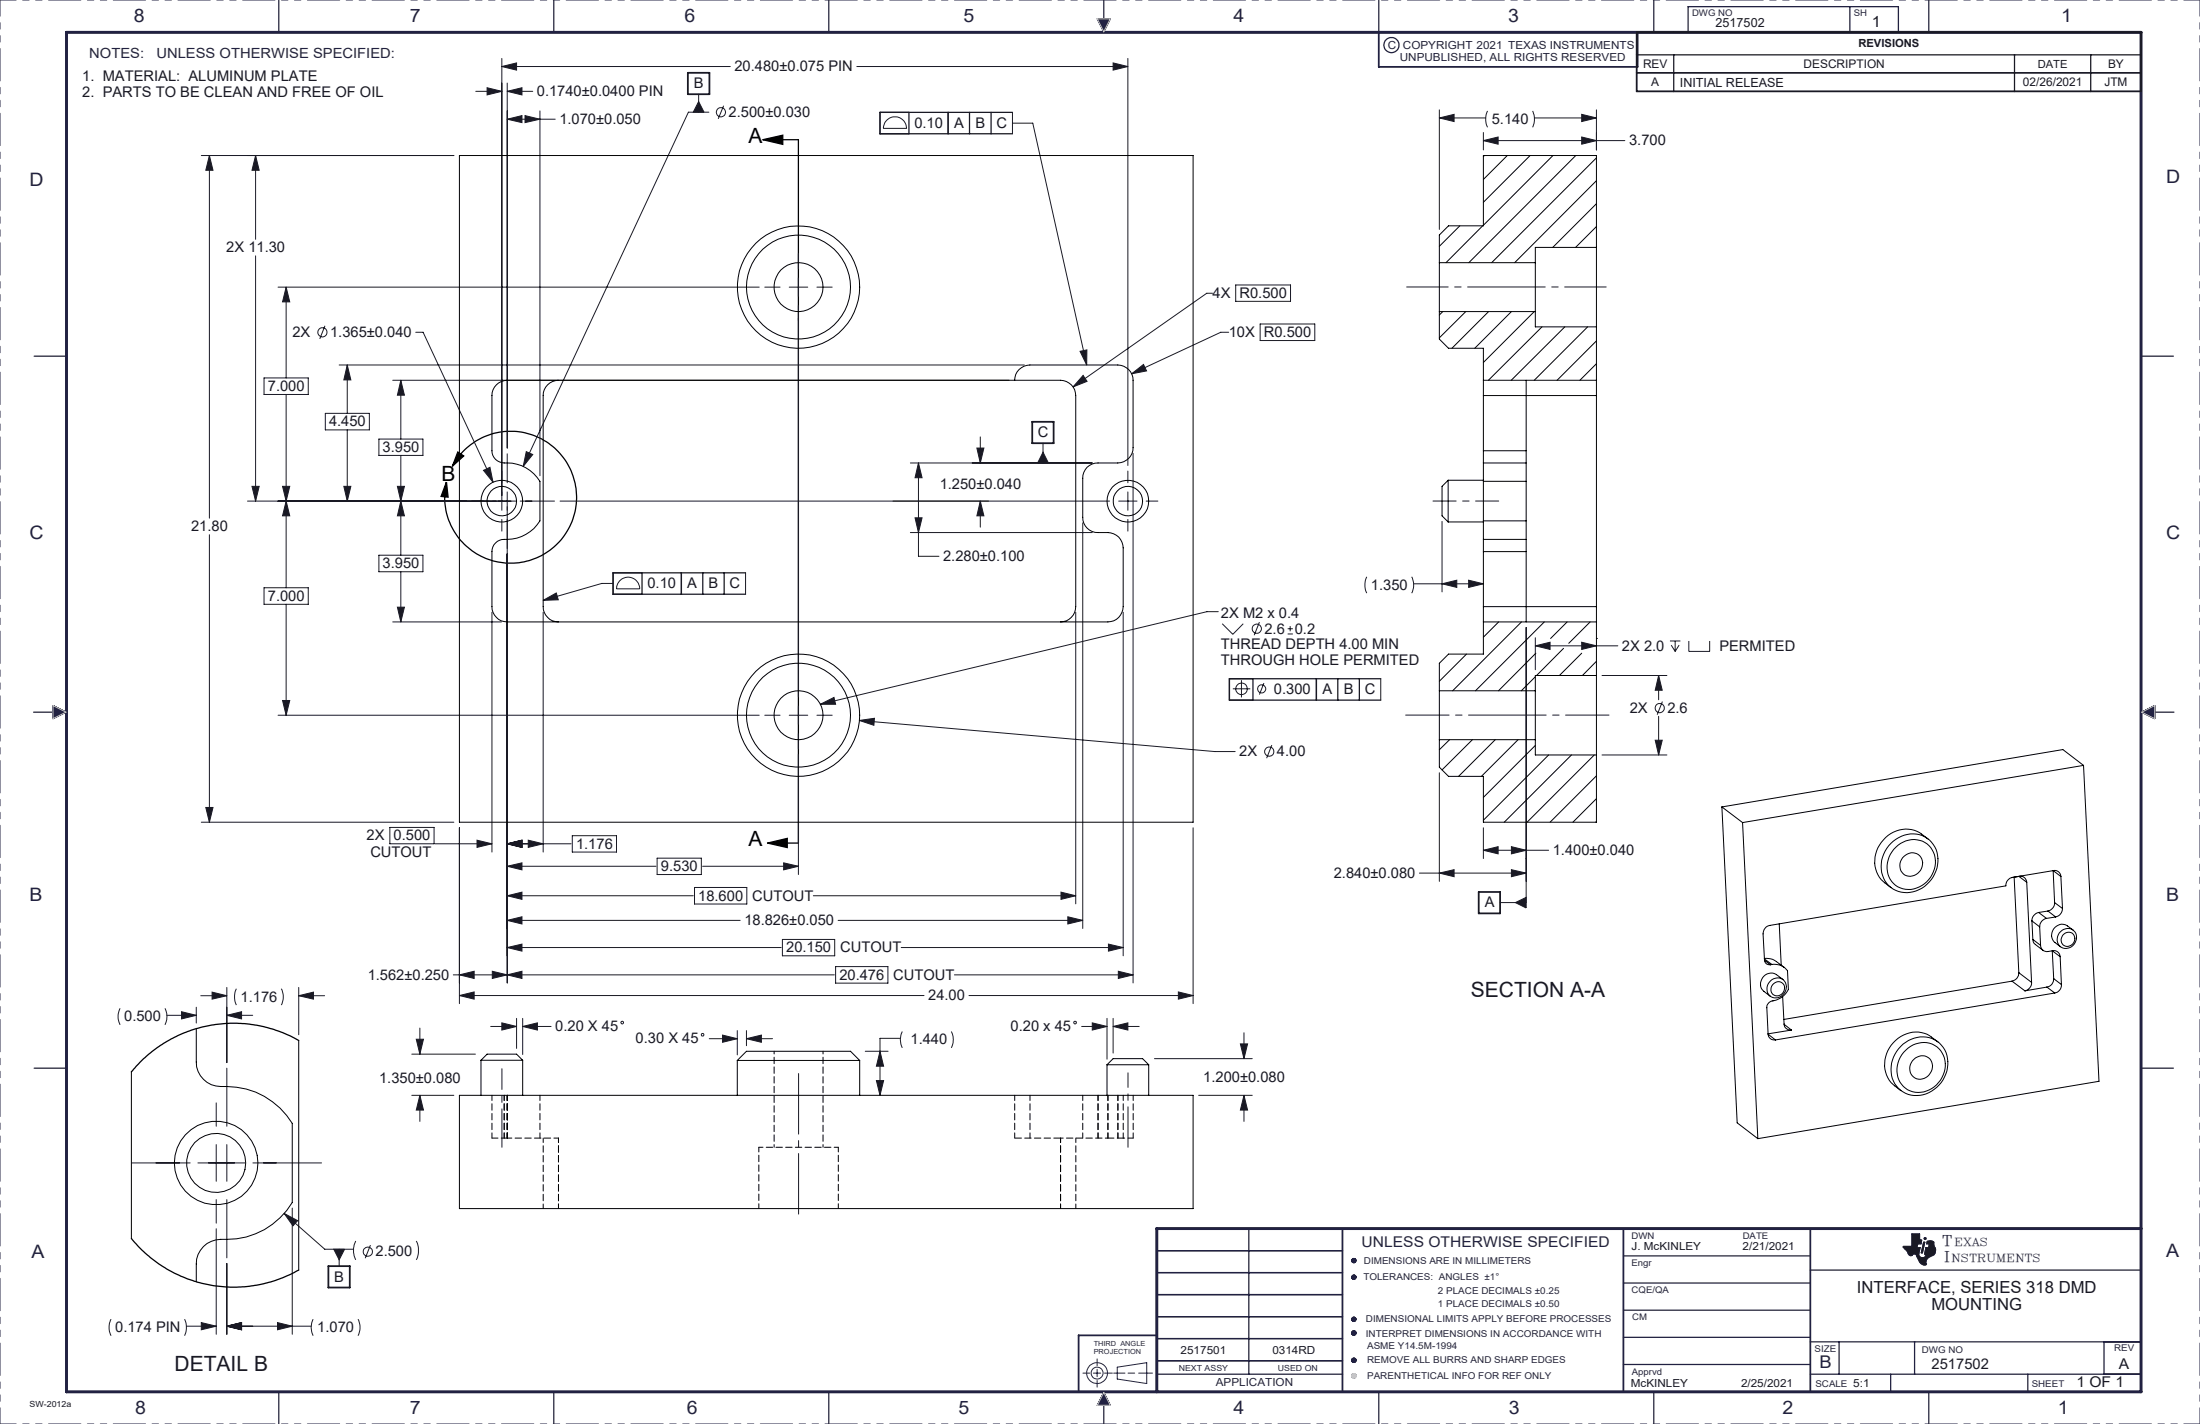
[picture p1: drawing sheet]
<svg xmlns="http://www.w3.org/2000/svg" width="432mm" height="279mm" viewBox="0 0 432 279" stroke-linecap="round" stroke-linejoin="round" font-family="sans-serif">
<g fill="none" stroke="#191924" stroke-width=".2">
<path d="M215.4 3.7h2.5l-1.3 2.5zM10.4 138.4l2.5 1.3-2.5 1.3zM420.4 139.7l2.5-1.3v2.6zM375.2 242.1h1.6v1l.4 .2-.2 .8h-.6l-.2 .7h.7l-.3 1.2a.62 .62 0 0 0 .6 .7l.7-.1 .1-.4h-.2v-.3l.2-1.1h.5l.2-.7h-.6l.1-.5a1.51 1.51 0 0 1 1.4 .1v.6a1.32 1.32 0 0 1-.2 2h-.1a1.41 1.41 0 0 0-1.3 1.6l.2 .2a1.1 1.1 0 0 1-1.5-.6l-.4-.9a.61 .61 0 0 0-.5-.6 .61 .61 0 0 0-.7 .4l-.5-.3-1-1.6h1.6zM377.5 243.7h.3l-.5 2.1h-.2zM216.6 273.2l1.3 2.5h-2.5z"/>
<circle cx="265.7" cy="258.9" r=".42"/>
<circle cx="265.7" cy="250.6" r=".42"/>
<circle cx="265.7" cy="247.3" r=".42"/>
<circle cx="377.8" cy="243" r=".2"/>
<circle cx="265.7" cy="266.9" r=".42"/>
<circle cx="265.7" cy="261.5" r=".42"/>
<circle cx="265.7" cy="269.9" r=".42"/>
</g>
<g fill="none" stroke="#212142" stroke-width=".2">
<path d="M215.4 3.7h.1M215.5 3.7l-.1 .1 .1-.1M215.5 3.7l-.1 .1 .2-.1M215.7 3.7l-.2 .2M215.8 3.7l-.3 .3M215.8 4.5l.8-.8-.8 .8M215.9 3.7l-.4 .4M215.9 3.7l-.3 .4M216 3.7l-.4 .4 .4-.4M216.1 3.7l-.5 .5M216.2 3.7l-.5 .5M216.3 3.7l-.6 .6"/>
<path d="M216.3 3.7l-.6 .6 .7-.6M216.4 3.7l-.7 .7M216.5 3.7l-.7 .7M216.5 3.7l-.7 .8M216.6 6.2h.1M216.6 3.7l-.8 .9M216.7 6.1l-.1 .1M216.7 3.7l-.9 .9M216.7 6l-.1 .2M216.8 6l-.2 .1M216.8 3.7l-1 1M216.9 3.7l-1 1"/>
<path d="M216.9 5.7l-.3 .4 .3-.3M217 5.6l-.5 .4M217 5.5l-.5 .5M217.1 3.7l-1.2 1.1M217.1 5.4l-.6 .6M217.1 3.7l-1.1 1.2M217.1 5.3l-.6 .6 .6-.6M217.2 3.7l-1.2 1.2M217.2 5.2l-.7 .7M217.2 5.1l-.7 .8M217.3 3.7l-1.3 1.3M217.3 4.9l-.9 .9"/>
<path d="M217.4 3.7l-1.4 1.3M217.4 4.7l-1 1.1M217.5 3.7l-1.4 1.4M217.5 4.6l-1.1 1.1 1.1-1.1M217.5 3.7l-1.4 1.5M217.5 4.4l-1.1 1.2M217.6 3.7l-1.5 1.5M217.6 4.4l-1.3 1.2M217.7 4.2l-1.4 1.4M217.7 3.7l-1.6 1.6M217.7 4.1l-1.4 1.4M217.8 3.7l-1.6 1.6"/>
<path d="M217.8 4l-1.5 1.5M217.8 3.7l-1.6 1.7M217.8 3.8l-1.5 1.6 1.5-1.5M217.9 3.7l-1.3 2.5M217.9 3.7h-2.5l1.2 2.5M217.9 3.7l-1.7 1.7M321.4 6.5v5.7M420.2 13v3.9M10.4 138.4l2.5 1.3-2.5 1.3zM10.4 138.5h.1M10.4 138.6l.1-.1-.1 .1M10.4 138.8l.3-.2-.3 .3"/>
<path d="M10.4 139.3l.6-.6-.6 .7M10.5 138.5l-.1 .2M10.6 138.5l-.2 .2M10.7 138.6l-.3 .3 .3-.3M10.8 138.6l-.4 .4M10.8 138.6l-.4 .5M10.9 138.7l-.5 .5M10.9 138.7l-.5 .5 .6-.5M11.1 138.8l-.7 .7M11.2 138.8l-.8 .8M11.2 138.9l-.8 .8M11.3 138.9l-.9 .8 .9-.8"/>
<path d="M11.4 138.9l-1 1M11.4 139l-1 .9M11.4 139l-1 1M11.5 139l-1.1 1.1M11.6 139l-1.2 1.2M11.6 139.1l-1.2 1.2M11.7 139.1l-1.3 1.3M11.7 139.1l-1.3 1.4M11.8 139.1l-1.4 1.4M11.8 139.2l-1.4 1.4M11.9 139.2l-1.5 1.4M11.9 139.2l-1.5 1.6"/>
<path d="M12 139.2l-1.6 1.6M12 139.3l-1.6 1.7M12.1 139.3l-1.7 1.7M12.2 139.3l-1.6 1.6M12.2 139.3l-1.5 1.5M12.3 139.4l-1.4 1.3M12.3 139.4l-1.2 1.3M12.3 139.4l-1.2 1.2M12.5 139.5l-1 .9M12.6 139.5l-.8 .8M12.6 139.5l-.7 .8M12.6 139.6l-.6 .6"/>
<path d="M12.7 139.6l-.6 .5M12.7 139.6l-.4 .4M12.8 139.6l-.4 .4M12.8 139.6l-.3 .3M12.8 139.7l-.2 .2M12.8 139.7l-.1 .1M12.9 139.7l-.1 .1M12.9 139.7h.1M420.4 139.7l2.5-1.3v2.6zM420.4 139.7h.1M420.7 139.5l-.3 .2 .1-.1M420.8 139.5l-.3 .3"/>
<path d="M421 139.4l-.5 .4 .4-.3M421.1 139.3l-.5 .5M421.3 139.3l-.6 .6M421.3 139.2l-.6 .7M421.4 139.2l-.7 .7M421.5 139.1l-.8 .8M421.6 139.1l-.8 .8M421.8 139l-1 .9 .9-.8M422 138.9l-1.1 1.1M422.1 138.9l-1.2 1.1M422.1 138.8l-1.2 1.2M422.2 138.8l-1.2 1.2"/>
<path d="M422.3 138.7l-1.3 1.4M422.4 138.7l-1.4 1.4M422.5 138.6l-1.4 1.5M422.7 138.6l-1.6 1.5 1.5-1.5M422.8 138.5l-1.7 1.6M422.8 138.5l-1.6 1.6 1.7-1.6M422.9 138.6l-1.6 1.6 1.6-1.6M422.9 138.7l-1.5 1.5M422.9 138.8l-1.4 1.5M422.9 138.9l-1.4 1.4M422.9 139l-1.3 1.3M422.9 139.1l-1.3 1.3 1.3-1.3"/>
<path d="M422.9 139.2l-1.2 1.2M422.9 139.3l-1.2 1.1M422.9 139.3l-1.1 1.1M422.9 139.4l-1.1 1M422.9 139.5l-1 1M422.9 139.6l-.9 .9M422.9 139.7l-.8 .9 .8-.8M422.9 139.8l-.8 .8M422.9 139.9l-.7 .7 .7-.6M11.4 140.5l1-1-1.1 1M11.7 140.3l.8-.8-.9 .9M421.4 140.2l1.5-1.5-1.5 1.6"/>
<path d="M421.9 140.5l1-1-1 1M422.2 140.7l.7-.7-.6 .7M422.7 140.9l.2-.1-.1 .1M422.9 141h.1M422.9 140.1l-.6 .6M422.9 140.2l-.6 .5 .6-.5M422.9 140.2l-.5 .5M422.9 140.3l-.5 .5 .5-.5M422.9 140.4l-.4 .4M422.9 140.5l-.3 .3M422.9 140.6l-.3 .3M422.9 140.6l-.2 .3"/>
<path d="M422.9 140.7l-.2 .2M422.9 140.9h-.1M422.9 140.9l-.1 .1M265.3 258.9l.5-.5-.5 .6M265.3 247.5l.6-.6-.5 .6M265.4 247.5l.6-.5-.6 .6M265.4 247.6l.6-.5-.5 .5M265.5 247l-.1 .1M265.5 250.3l-.1 .1M265.5 258.5l-.1 .2M265.6 250.2l-.3 .3 .3-.3M265.6 246.9l-.3 .3"/>
<path d="M265.6 258.4l-.3 .3M265.6 246.9l-.3 .4M265.7 258.4l-.4 .4M265.7 246.9l-.4 .4M265.7 251l.4-.4-.4 .4M265.7 258.4l-.4 .5M265.7 250.2l-.4 .4M265.8 246.9l-.5 .5M265.8 250.2l-.5 .5M265.9 258.4l-.6 .6 .6-.5M265.9 250.2l-.6 .5M265.9 250.2l-.5 .6"/>
<path d="M266 258.5l-.6 .6M266 258.5l-.6 .7 .6-.6M266 250.3l-.6 .5M266 247l-.6 .6M266 258.6l-.5 .6 .6-.6M266 250.3l-.6 .6M266 250.3l-.5 .6M266.1 259.1l-.1 .1M266.1 247.1l-.6 .6M266.1 258.7l-.6 .5M266.1 258.7l-.5 .6M266.1 259l-.2 .3"/>
<path d="M266.1 250.4l-.6 .6M266.1 250.4l-.5 .6M266.1 250.8l-.2 .2M266.1 247.1l-.5 .7M266.1 247.5l-.2 .2M266.1 258.8l-.4 .5M266.1 258.9l-.4 .4M266.1 258.9l-.3 .4M266.1 250.5l-.5 .5M266.1 250.5l-.4 .5M266.1 250.6l-.3 .4M266.1 250.7l-.2 .3"/>
<path d="M266.1 247.3l-.4 .5M266.1 247.4l-.3 .4M266.1 247.4l-.2 .4M375.2 242.1h1.6v1l.4 .2-.2 .8h-.6l-.2 .7h.7l-.3 1.2a.62 .62 0 0 0 .6 .7l.7-.1 .1-.4h-.2v-.3l.2-1.1h.5l.2-.7h-.6l.1-.5a1.51 1.51 0 0 1 1.4 .1v.6a1.32 1.32 0 0 1-.2 2h-.1a1.41 1.41 0 0 0-1.3 1.6l.2 .2a1.1 1.1 0 0 1-1.5-.6l-.4-.9a.61 .61 0 0 0-.5-.6 .61 .61 0 0 0-.7 .4l-.5-.3-1-1.6h1.6zM377.5 243.7h.3l-.5 2.1h-.2zM420.2 249.2v20.4M212.5 269.4h1.4M214.6 269.4h1.4M215.3 266.6v1.4M215.3 268.7v1.4M215.3 270.9v1.3M215.6 275.3l1.4-1.4-1.4 1.4"/>
<path d="M215.7 275.7l1.5-1.5-1.5 1.5M215.7 275.1l1.3-1.3-1.3 1.4M215.9 274.6l1-.9-1 1M216.2 275.7l1.1-1.1-1 1.1M216.3 273.9l.5-.5-.6 .6M216.4 273.6l.3-.2-.4 .4M216.5 275.7l1-.9-.9 .9M216.6 273.2h.1M216.6 273.2l-1.2 2.5h2.5M216.6 273.2l1.3 2.5M216.7 273.2l-.1 .1M216.7 273.3l-.2 .1"/>
<path d="M216.7 273.3l-.2 .2M216.7 273.3l-.2 .3M216.7 275.7l.8-.7-.7 .7M216.8 269.4h1.5M216.8 273.5l-.6 .6M216.8 273.5l-.7 .7M216.8 273.5l-.7 .8M216.9 273.6l-.9 .8M216.9 273.6l-.9 .9M216.9 275.7l.7-.6-.6 .6M216.9 273.7l-1.1 1.1M216.9 273.8l-1.1 1.1"/>
<path d="M217 273.8l-1.2 1.2M217 273.9l-1.5 1.6M217.1 274l-1.7 1.6M217.1 274l-1.7 1.7M217.1 274.1l-1.7 1.6M217.1 274.1l-1.6 1.6M217.1 274.2l-1.5 1.5M217.1 275.7l.6-.5-.5 .5M217.2 274.3l-1.4 1.4M217.2 274.4l-1.4 1.3M217.2 274.4l-1.3 1.3M217.2 275.7l.5-.4-.4 .4"/>
<path d="M217.3 274.4l-1.3 1.3M217.3 274.5l-1.2 1.2 1.2-1.2M217.4 274.6l-1.1 1.1M217.4 274.7l-1.1 1 1.1-1M217.4 274.7l-1 1M217.5 274.8l-1 .9M217.5 274.9l-.8 .8M217.5 275.7l.3-.3-.3 .3M217.6 275l-.8 .7M217.6 275.7l.2-.2-.2 .2M217.6 275.1l-.6 .6M217.7 275.7l.1-.1-.1 .1"/>
<path d="M217.7 275.4l-.3 .3M217.8 275.4l-.4 .3M217.9 275.7h-.1M218.6 269.4h2.2M219.3 268.3l5.8-.9v4.1l-5.8-.9zM221.4 269.4h1.3M223.5 269.4h2.7M265.3 266.9l.6-.4-.5 .6M265.4 261.8l.6-.6-.6 .6M265.5 266.6l-.1 .1M265.5 261.2l-.2 .2M265.6 261.1l-.3 .3"/>
<path d="M265.6 266.5l-.3 .3M265.7 261.1l-.4 .4M265.7 266.5l-.4 .4M265.7 261.1l-.4 .5M265.9 261.1l-.6 .6M266 261.2l-.7 .5M266 266.6l-.6 .5M266 266.6l-.6 .6 .6-.6M266 266.6l-.5 .6 .6-.5M266.1 261.3l-.7 .6M266.1 261.4l-.6 .5M266.1 261.7l-.2 .2"/>
<path d="M266.1 266.7l-.6 .6M266.1 266.7l-.5 .6M266.1 267.1l-.2 .2M266.1 261.4l-.5 .5M266.1 261.5l-.4 .5M266.1 261.6l-.3 .4M266.1 261.7l-.3 .2M266.1 266.8l-.5 .5M266.1 266.8l-.4 .5M266.1 266.9l-.4 .4M266.1 267l-.3 .3"/>
<circle cx="377.8" cy="243" r=".2"/>
<circle cx="215.3" cy="269.4" r="1.17"/>
<circle cx="215.3" cy="269.4" r="2.04"/>
<circle cx="265.7" cy="266.9" r=".42"/>
<circle cx="265.7" cy="261.5" r=".42"/>
<circle cx="265.7" cy="269.9" r=".42"/>
</g>
<g fill="none" stroke="#212142" stroke-width=".25">
<path d="M54.7 0v6.4M108.7 0v6.4M162.7 0v6.4M216.6 0v6.4M270.6 0v6.4M324.6 0v6.4M331.3 6.4v-5.1h41.3v5.1M363.1 1.3v5.1M378.6 0v6.4M6.7 69.9h6.4M420.2 69.9h6.4M6.6 139.7h6.3"/>
<path d="M420.4 139.7h6.3M6.7 209.6h6.4M420.2 209.6h6.4M227 245.4h36.5M227 249.7h36.5M227 254h36.5M227 258.3h36.5M245.1 241.1v28.5M318.6 246.4h36.7M318.6 251.7h36.7M318.6 257.1h36.7M355.3 249.2h64.9"/>
<path d="M54.7 273.1v6.3M108.7 273.1v6.3M162.7 273.1v6.3M216.6 273.1v6.3M227 267h36.5M227 269.6h36.5M227 262.6h36.5M270.6 273.1v6.3M318.6 262.4h36.7M318.6 267.7h36.7M324.6 273.1v6.3M355.3 263.3h64.9"/>
<path d="M355.3 269.6h64.9M361 263.3v6.3M371.1 269.6v3.5M375.8 263.3v6.3M378.6 273.1v6.3M398 269.6v3.5M413 263.3v6.3"/>
<circle cx="273.1" cy="8.8" r="1.48"/>
</g>
<g fill="none" stroke="#c4c4c4" stroke-width=".2">
<path d="M215.4 3.7h2.5l-1.3 2.5zM10.4 138.4l2.5 1.3-2.5 1.3zM420.4 139.7l2.5-1.3v2.6zM216.6 273.2l1.3 2.5h-2.5zM265.4 270.1l.5-.5-.5 .5M265.5 270.3l.6-.6-.6 .6M265.5 269.6l-.1 .1M265.6 269.5l-.3 .3M265.7 269.5l-.4 .4M265.7 269.5l-.4 .5M265.9 269.5l-.6 .6M266 269.6l-.6 .6"/>
<path d="M266.1 269.7l-.6 .6 .6-.5M266.1 270.2l-.1 .1M266.1 269.8l-.5 .5M266.1 270.1l-.2 .2M266.2 269.9l-.5 .5M266.2 270l-.4 .4"/>
<circle cx="265.7" cy="258.9" r=".42"/>
<circle cx="265.7" cy="247.3" r=".42"/>
<circle cx="265.7" cy="250.6" r=".42"/>
<circle cx="265.7" cy="266.9" r=".42"/>
<circle cx="265.7" cy="261.5" r=".42"/>
<circle cx="265.7" cy="269.9" r=".42"/>
</g>
<path d="M0 0v279.4M431.8 0h-431.8M0 279.4h431.8M431.8 279.4v-279.4" fill="none" stroke="#212142" stroke-width=".2" stroke-dasharray="6.3 1.3 1.3 1.3 1.3 1.3" stroke-dashoffset="3.2"/>
<path d="M321.4 6.3v6.8h-50.8v-6.6M263.5 241.1v32M318.6 241.1v32M355.3 241.1v32M227 262h-15.3v11" fill="none" stroke="#212142" stroke-width=".35"/>
<path d="M13.1 6.4h407.1v266.7h-407.1zM420.2 241.1h-193.2v32" fill="none" stroke="#212142" stroke-width=".58"/>
<path d="M375.2 242.1v2.4h-1.6v.2l.7 .8 .5 .8 .3 .1 .4-.3h.5l.7 1.5 .7 .5h.7l-.1-.6 .2-.5 1.5-.9 .2-1-.3-1a.53 .53 0 0 0-.2-.6 .53 .53 0 0 0-.6 0l-.6 .1-.1 .5h.6l-.2 .7h-.5l-.2 1.1v.3h.2l-.1 .4-.3 .1h-.7l-.3-.5 .3-1.4h-.7l.2-.7h.6l.2-.8-.4-.2v-1zM377.5 243.7l-.4 2.1h.2l.5-2.1zM377.6 243a.2 .2 0 0 0 .4 0 .2 .2 0 0 0-.4 0z" fill-rule="evenodd" fill="#191924"/>
<g fill="none" stroke="#191924" stroke-width=".2">
<path d="M93.4 17.9h5.1M95.6 17.2l2.9 .7-2.9 .7zM98.5 13.1l2.9-.8v1.5zM98.5 11.5v88.6M98.5 13.1h44.8M99.6 17.9l2.8-.7v1.4zM99.6 16.3v71.6M99.6 17.9h5M137.1 18.5v3.5M137.1 19.9l1.1 2.1h-2.1zM168.2 13.1h53.2M218.5 12.3l2.9 .8-2.9 .7z"/>
<path d="M221.4 11.5v79.8M39.5 30.5h49.6M41.1 30.5l.7 2.9h-1.4zM41.1 30.5v71.2M50.2 30.5l.7 2.9h-1.4zM50.2 30.5v16.5M99.6 23.4l2.8-.7v1.4zM99.6 23.4h9.4M103 22.7l3 .7-3 .7zM106 21.8v71.5M139.1 22h-4l-32.4 69.5M142 20.7l-1 2.6"/>
<path d="M174.2 23.5a2.28 2.28 0 0 1 2.4-.4 2.28 2.28 0 0 1 1.3 2.1h-4.5a2.48 2.48 0 0 1 .8-1.7zM198.7 22v4.2M198.7 24.2h4l10.6 47.4M282.5 23.1l2.9-.7v1.4zM282.5 21.6v23.4M282.5 23.1h9.1M291.1 27.6l2.9-.7v1.4zM291.1 26v3.4M291.1 27.6h27.8M292 21.8a3.8 3.8 0 0 0 0 3.2M300.8 21.8a3.8 3.8 0 0 1 0 3.2M301.2 23.1h12.1"/>
<path d="M310.4 26.9l2.9 .7-2.9 .7zM310.4 22.4l2.9 .7-2.9 .7zM313.3 21.6v7.8M50.2 50.2v48.1M54.6 56.3h94.4M56.2 56.3l.7 2.9h-1.4zM56.2 56.3v17.9M150.1 56.3h3M154.9 56.3h3.6M156.7 49.7v3M156.7 54.5v3.6M156.7 59.9v76.8"/>
<path d="M160.3 56.3h3M238 57.5h-1.1l-26.3 18.4M242.5 55.9h10.8v3.2h-10.8zM51.8 74.2h8.7v3.2h-8.7zM56.2 77.4v37.9M63.8 63.9l-1 2.6M66.6 71.6h134.4M68.2 71.6l.7 2.9h-1.4zM68.2 71.6v9.5M77.1 74.6h120.9M78.7 74.6l.7 2.9h-1.4zM78.7 74.6v11.5"/>
<path d="M81.6 65.2h1.4l13.8 29.4M212 68.9l1.3-.2v2.9zM212.6 73.7l.8 1.1-2.8 1.1zM222.1 73.3l2.3-1.8 .6 1.3zM241.2 65.2h-1.6l-17.5 8.1M247.3 63.6h10.8v3.2h-10.8zM48.6 98.3h52.8M49.5 95.4h1.4l-.7 2.9zM55.5 95.4h1.4l-.7 2.9zM56.2 98.3l.7 2.9h-1.4zM63.9 81.1h8.6v3.2h-8.6zM67.5 95.4h1.4l-.7 2.9z"/>
<path d="M68.2 84.3v14M74.4 86.1h8.6v3.3h-8.6zM78 95.4h1.4l-.7 2.9zM78.7 98.3l.7 2.9h-1.4zM78.7 89.4v19.5M94.9 92.3l1.3-.6 .6 2.9zM99.6 89v5.7M99.6 96.5v96.4M102.1 98.3h6.7M103.3 88.6l1.3 .6-1.9 2.3zM109.9 98.3h107.9M178.7 90.8h35.7"/>
<path d="M180.3 90.8l.7 2.9h-1.4zM180.3 90.8v18.3h4M191.7 87.9h1.4l-.7 2.9zM192.4 98.3l.7 2.9h-1.4zM192.4 85.7v5.1M192.4 98.3v5.1M204.7 87v3.8M204.7 88.7l1.1 2.1h-2.1zM219.6 98.3h3.6M221.4 92.4v2.3M221.4 96.5v3.6M222.4 88.9v104"/>
<path d="M225 98.3h2.3M41.1 104.9v56.4M51.8 115.3h8.7v3.3h-8.7zM56.2 118.6v21.7M74.4 108.9h8.6v3.3h-8.6zM78 119.1h1.4l-.7 2.9zM78.7 112.2v9.8M98.5 101.9v2.3M106.6 117.8l2.6-1.5 .4 1.4zM120.3 114.5h-2.2l-11.5 3.3M121.6 113.9a2.28 2.28 0 0 1 2.5-.5 2.28 2.28 0 0 1 1.5 2.1h-4.6a2.5 2.5 0 0 1 .6-1.6zM146.3 112.4v4.2"/>
<path d="M178.7 104.5h35.7M179.6 101.6h1.4l-.7 2.9zM212.5 102.6v79.6M221.4 101.9v2.3M268.3 113.2a3.8 3.8 0 0 0 0 3.2M277.1 113.2a3.5 3.5 0 0 1 0 3.2M277.5 114.5h13.6M283 114.5l2.9-.7v1.5zM283 102.3v13.8M288.3 113.8l2.8 .7-2.8 .8zM55.5 137.4h1.4l-.7 2.9zM77.1 122h21.3"/>
<path d="M96.6 120.1v47.1M106.6 120.1v47.1M156.7 138.5v3.6M161 138.2l2.7-1.4 .3 1.4zM211.1 120.1v57.2M220.5 120.1v67.4M239.1 120h-2.2l-75.9 18.2M239.9 122.4l2.1 2.1 2-2.1M242 135.1h3.4M243.7 133.5v3.3M247.2 122.1l-1 2.5M248.1 134l-.9 2.3"/>
<path d="M252.7 124.4h1.1M252.7 123.4h1.1M253.2 122.8v1.1M271 133.2v4.2M299.5 123.1v54h-5.1M301.3 126.7l2.9-.7v1.4zM301.3 125.1v6.3M301.3 126.7h16.2M310.4 126l2.9 .7-2.9 .7zM314.4 132.5h12.8M325.5 132.5l.7 2.9h-1.3zM325.5 132.5v4.8"/>
<path d="M326.3 137.7l-1 2.5M327.8 125.8h2M328 126.6l.8 1.2M328.8 125.8v2M329.6 126.6l-.8 1.2M331.5 125.8v2h4.1v-2M40.4 158.4h1.4l-.7 2.9zM54.6 140.3h94.4M150.1 140.3h3M154.9 140.3h3.6M156.7 143.9v3M156.7 148v23.6"/>
<path d="M160.3 140.3h3M168.7 141.4l2.9-.5-.1 1.4zM168.7 141.4l69.7 6.1h4M249.6 146.2l-1 2.6M282.5 151.6v21.3M314.4 148.1h12.8M324.9 145.2h1.3l-.7 2.9zM325.5 140.5v7.6M39.5 161.3h49.6M76.5 162.3h8.7v3.3h-8.7zM85.4 165.6h11.2M90.2 162.4v34.5"/>
<path d="M93.6 164.9l3 .7-3 .7zM99.6 165.6l2.8-.7v1.4zM99.6 175.8l2.8-.8v1.5zM99.6 170l2.8-.7v1.4zM99.6 165.6h12.5M99.6 175.8h36.5M99.6 170h29.1M103.7 164.9l2.9 .7-2.9 .7zM112.3 164h8.7v3.2h-8.7zM129 168.4h8.7v3.2h-8.7zM136.3 174.1h10.3v3.3h-10.3zM137.9 170h18.8"/>
<path d="M153.8 169.3l2.9 .7-2.9 .7zM159.6 175.8h51.5M208.2 175l2.9 .8-2.9 .7zM209.6 179.9l2.9 .7-2.9 .7zM234.2 162.4v34.5M278.6 171.3h20.9M282.5 171.3l2.9-.7v1.4zM291.1 166.8l2.9-.7v1.4zM291.1 162.4v6.1M291.1 166.8h12.9M296.7 166.1l2.8 .7-2.8 .7zM296.7 170.6l2.8 .7-2.8 .7z"/>
<path d="M297.4 177.1l2.1-1v2.1zM23.6 197.8a3.6 3.6 0 0 0 0 3.3M32.4 197.8a3.6 3.6 0 0 1 0 3.3M32.8 199.2h5.7M35.6 198.5l2.9 .7-2.9 .7zM38.5 197.6v3.1M39.4 195.4h5.1M41.6 194.7l2.9 .7-2.9 .6zM44.5 199.2l2.9-.7v1.4zM44.5 193.7v14.8M44.5 199.2h5.1M46.4 194a3.8 3.8 0 0 0 0 3.2"/>
<path d="M55.2 194a3.5 3.5 0 0 1 0 3.2M58.6 195.4l2.9-.7v1.3zM58.6 193.7v9.3M58.6 195.4h5.1M89 191.3h74.8M90.2 195.3l2.9-.7v1.4zM90.2 191.3l2.9-.7v1.4zM90.2 195.3h91.2M96.6 190.6l3 .7-3 .7zM99.6 180.6l2.8-.7v1.4zM99.6 185.9l2.8-.7v1.4zM99.6 191.3l2.8-.7v1.4z"/>
<path d="M99.6 180.6h45.7M99.6 185.9h53.7M101.4 199.8v5.9M102.6 199.8v7.1M153.6 184.3h10.2v3.2h-10.2zM164 189.7h10.3v3.2h-10.3zM164.5 180.6h48M176.9 185.9h43.6M187.3 191.3h35.1M190.2 195.3h44M217.3 199.8v8M217.6 185.2l2.9 .7-2.9 .7z"/>
<path d="M218.5 199.8v6.8M219.5 190.6l2.9 .7-2.9 .7zM231.3 194.6l2.9 .7-2.9 .7zM42.4 216.4v4.6M44.5 209.6v11.4M80.8 214.9h8.3M80.8 206.8h12.5M81.7 203.9h1.4l-.7 2.9zM82.4 214.9l.7 2.9h-1.4zM82.4 201.7v5.1M82.4 214.9v5.1M96.3 201.4h5.1"/>
<path d="M98.5 200.7l2.9 .7-2.9 .7zM102.6 201.4l2.9-.7v1.4zM102.6 201.4h5.6M139.2 203.8h5.5M141.8 203.1l2.9 .7-2.9 .7zM144.7 202.2v4.8M146.5 203.8l2.9-.7v1.4zM146.5 202.2v3M146.5 203.8h5.1M169.8 206.3h4.5M172 212h1.4l-.7 2.9zM172.7 206.3l.7 2.9h-1.4z"/>
<path d="M176.7 203.7h-4v11.2M177.1 202.4a3.5 3.5 0 0 0 0 3.2M186.7 202.4a3.5 3.5 0 0 1 0 3.2M212.3 201.4h5M214.4 200.7l2.9 .7-2.9 .7zM218.5 201.4l2.9-.7v1.4zM218.5 201.4h5.1M226.6 207.7h19.2M235.3 214.9h10.5M243.5 204.8h1.4l-.7 2.9zM244.2 214.9l.7 2.9h-1.4zM244.2 202.6v5.1"/>
<path d="M244.2 214.9v5.1M25.9 228.2h11.4M38.8 228.2h9.3M42.4 224.6v7.2M42.4 235.4v4.6M44.5 224.6v7.2M44.5 235.4v11.4M49.6 228.2h13.5M55.8 238.1l2.6 1.4-.9 1zM55.8 238.1l7.9 7h5.7M57.4 237v24.8M21.8 258.8a3.6 3.6 0 0 0 0 3.3"/>
<path d="M36.2 258.8a3.9 3.9 0 0 1 0 3.3M39.5 259.5l2.9 .7-2.9 .7zM42.4 241.1v20.7M44.5 247.9v13.9M54.5 259.5l2.9 .7-2.9 .7zM61.5 258.8a3.6 3.6 0 0 0 0 3.3M65.5 245.1h2.1l-1 2.1zM66.6 245.1v3.3M69.8 243.5l-.1 .3a4.1 4.1 0 0 0 .1 3.4M70.3 258.8a3.6 3.6 0 0 1 0 3.3M72.7 244.3l-1 2.6M81.7 243.5a4.2 4.2 0 0 1 0 3.7"/>
<path d="M36.6 260.2h5.8M44.5 260.2l2.9-.7v1.4zM44.5 260.2h16.6"/>
<circle cx="141.5" cy="22" r=".91"/>
<circle cx="63.3" cy="65.2" r=".89"/>
<circle cx="243.7" cy="135.2" r="1.14"/>
<circle cx="246.7" cy="123.4" r=".89"/>
<circle cx="247.6" cy="135.2" r=".8"/>
<circle cx="325.8" cy="138.9" r=".91"/>
<circle cx="249.1" cy="147.5" r=".91"/>
<circle cx="122.1" cy="200.6" r=".25"/>
<circle cx="137.9" cy="203" r=".26"/>
<circle cx="211" cy="200.6" r=".26"/>
<circle cx="72.2" cy="245.6" r=".91"/>
</g>
<path d="M321.2 14.3h99M149.7 27.4l3.9-.9v1.8zM149.7 27.4h7v138h-6.1M87.6 94.6l.3 2.9-1.3-.1zM88.8 91.5a12.9 12.9 0 0 1 21.8-1.8 12.9 12.9 0 0 1-7.7 20.5 12.9 12.9 0 0 1-15.3-15.6M89.9 88.7l1.1 .8-2.2 2zM150.6 165.4l3.9-.9v1.8z" fill="none" stroke="#000" stroke-width=".25"/>
<g fill="none" stroke="#191924" stroke-width=".25">
<path d="M321.2 10.8h99M321.2 14.3h99M328.5 10.8v7.1M395.4 10.8v7.1M410.4 10.8v7.1M178.4 22v4.2M186.1 22v4.2M190.3 22v4.2M194.5 22v4.2M198.7 22h-26v4.2h26M126 112.4v4.2M133.7 112.4v4.2"/>
<path d="M137.9 112.4v4.2M142.1 112.4v4.2M146.3 112.4h-26v4.2h26M245.9 133.2v4.2M258.4 133.2v4.2M262.6 133.2v4.2M266.8 133.2v4.2M271 133.2h-29.7v4.2h29.7"/>
</g>
<path d="M135 14.3h4.2v4.2h-4.2zM321.2 6.4h99v11.5h-99zM202.6 82.8h4.2v4.2h-4.2zM290.2 175h4.2v4.2h-4.2zM64.5 248.4h4.2v4.2h-4.2z" fill="none" stroke="#191924" stroke-width=".35"/>
<path d="M276.1 56.3h39.2" fill="none" stroke="#191924" stroke-width=".2" stroke-dasharray="15.2 1.3 1.3 1.3" stroke-dashoffset="7.1"/>
<path d="M281.3 98.3h12.9" fill="none" stroke="#191924" stroke-width=".2" stroke-dasharray="15.2 1.3 1.3 1.3" stroke-dashoffset="10.7"/>
<path d="M275.9 140.3h39.9" fill="none" stroke="#191924" stroke-width=".2" stroke-dasharray="15.2 1.3 1.3 1.3" stroke-dashoffset="6.7"/>
<path d="M98.5 225.1v-15.4" fill="none" stroke="#191924" stroke-width=".2" stroke-dasharray="15.2 1.3 1.3 1.3" stroke-dashoffset="7.7"/>
<path d="M221.4 225.1v-14.6" fill="none" stroke="#191924" stroke-width=".2" stroke-dasharray="15.2 1.3 1.3 1.3" stroke-dashoffset="7.3"/>
<path d="M156.7 238.2v-27.6" fill="none" stroke="#191924" stroke-width=".2" stroke-dasharray="15.2 1.3 1.3 1.3" stroke-dashoffset="3.4"/>
<g fill="#000">
<path d="M149.7 27.4l3.9-.9v1.8zM150.6 165.4l3.9-.9v1.8z"/>
<path d="M87.6 94.6l.3 2.9-1.3-.1zM89.9 88.7l1.1 .8-2.2 2z"/>
</g>
<g fill="#191924">
<path d="M161 138.2l2.7-1.4 .3 1.4zM106.6 117.8l2.6-1.5 .4 1.4zM212 68.9l1.3-.2v2.9zM204.7 88.7l-1 2.1h2.1zM137.1 19.9l1.1 2.1h-2.1zM297.4 177.1l2.1 1.1v-2.1zM65.5 245.1l1.1 2.1 1-2.1z"/>
<path d="M90.2 195.3l2.9-.7v1.4zM231.3 194.6l2.9 .7-2.9 .7zM99.6 23.4l2.8-.7v1.4zM103 22.7l3 .7-3 .7zM99.6 165.6l2.8-.7v1.4zM103.7 164.9l2.9 .7-2.9 .7zM99.6 180.6l2.8-.7v1.4zM209.6 179.9l2.9 .7-2.9 .7zM68.2 71.6l.7 2.9h-1.4zM67.5 95.4h1.4l-.7 2.9zM191.7 87.9h1.4l-.7 2.9zM192.4 98.3l.7 2.9h-1.4zM180.3 90.8l.7 2.9h-1.4zM179.6 101.6h1.4l-.7 2.9zM99.6 165.6l2.8-.7v1.4zM93.6 164.9l3 .7-3 .7zM99.6 175.8l2.8-.8v1.5zM208.2 175l2.9 .8-2.9 .7zM78.7 74.6l.7 2.9h-1.4zM78 95.4h1.4l-.7 2.9zM78.7 98.3l.7 2.9h-1.4zM78 119.1h1.4l-.7 2.9zM212.6 73.7l-2 2.2 2.8-1.1zM222.1 73.3l2.9-.5-.6-1.3zM41.1 30.5l.7 2.9h-1.4zM40.4 158.4h1.4l-.7 2.9zM50.2 30.5l.7 2.9h-1.4zM49.5 95.4h1.4l-.7 2.9zM98.5 13.1l2.9-.8v1.5zM218.5 12.3l2.9 .8-2.9 .7zM95.6 17.2l2.9 .7-2.9 .7zM99.6 17.9l2.8-.7v1.4zM103.3 88.6l-.6 2.9 1.9-2.3zM94.9 92.3l1.9 2.3-.6-2.9zM217.6 185.2l2.9 .7-2.9 .7zM99.6 185.9l2.8-.7v1.4zM219.5 190.6l2.9 .7-2.9 .7zM99.6 191.3l2.8-.7v1.4zM90.2 191.3l2.9-.7v1.4zM96.6 190.6l3 .7-3 .7zM55.5 95.4h1.4l-.7 2.9zM56.2 56.3l.7 2.9h-1.4zM56.2 98.3l.7 2.9h-1.4zM55.5 137.4h1.4l-.7 2.9zM99.6 170l2.8-.7v1.4zM153.8 169.3l2.9 .7-2.9 .7zM168.7 141.4l2.8 .9 .1-1.4zM296.7 166.1l2.8 .7-2.8 .7zM291.1 166.8l2.9-.7v1.4zM288.3 113.8l2.8 .7-2.8 .8zM283 114.5l2.9-.7v1.5zM291.1 27.6l2.9-.7v1.4zM310.4 26.9l2.9 .7-2.9 .7zM296.7 170.6l2.8 .7-2.8 .7zM282.5 171.3l2.9-.7v1.4zM310.4 22.4l2.9 .7-2.9 .7zM282.5 23.1l2.9-.7v1.4zM301.3 126.7l2.9-.7v1.4zM310.4 126l2.9 .7-2.9 .7zM325.5 132.5l.7 2.9h-1.3zM324.9 145.2h1.3l-.7 2.9zM82.4 214.9l.7 2.9h-1.4zM81.7 203.9h1.4l-.7 2.9zM243.5 204.8h1.4l-.7 2.9zM244.2 214.9l.7 2.9h-1.4zM172 212h1.4l-.7 2.9zM172.7 206.3l.7 2.9h-1.4zM141.8 203.1l2.9 .7-2.9 .7zM146.5 203.8l2.9-.7v1.4zM102.6 201.4l2.9-.7v1.4zM98.5 200.7l2.9 .7-2.9 .7zM214.4 200.7l2.9 .7-2.9 .7zM218.5 201.4l2.9-.7v1.4zM44.5 199.2l2.9-.7v1.4zM35.6 198.5l2.9 .7-2.9 .7zM44.5 260.2l2.9-.7v1.4zM39.5 259.5l2.9 .7-2.9 .7zM44.5 260.2l2.9-.7v1.4zM54.5 259.5l2.9 .7-2.9 .7zM41.6 194.7l2.9 .7-2.9 .6zM58.6 195.4l2.9-.7v1.3zM55.8 238.1l1.7 2.4 .9-1z"/>
</g>
<g fill="none" stroke="#000" stroke-width=".2">
<path d="M90.2 30.5h144v130.8h-144zM291.3 30.5l-.2 .2M295.8 30.5l-4.7 4.7M300.3 30.5l-9.2 9.2M304.8 30.5l-13.7 13.7M309.3 30.5l-21 21M313.3 31l-20.5 20.5M313.3 40l-8.5 8.5M313.3 35.5l-16 16M282.5 51.5v9.6M282.5 51.5h18.8M286.5 44.3l-4 4"/>
<path d="M291 44.3l-7.2 7.2M301.3 51.5v9.6M313.3 44.5l-4.1 4M313.3 48.5v15.6M313.3 48.5v-18h-22.2v13.8h-6.8l-1.8 1.8v5.4M313.3 48.5h-12v3M109.6 74.6a3 3 0 0 0-3 3v41.4a3 3 0 0 0 3 3M199.1 74.6a3 3 0 0 1 3-3h17.3a3 3 0 0 1 3 3v13.2a3 3 0 0 1-3 3h-3.9a2.9 2.9 0 0 0-3 3v7.7a2.95 2.95 0 0 0 3 3 4.7 4.7 0 0 1 4.1 .9 3.3 3.3 0 0 1 .9 2.1v11.5a3 3 0 0 1-3 3h-117.9a3 3 0 0 1-3-3v-10.8a2.5 2.5 0 0 1 3-2.4 7.7 7.7 0 0 0 6.4-3.6v-7.8a7.6 7.6 0 0 0-7-3.6 2.41 2.41 0 0 1-2.4-2.4v-10.8a3 3 0 0 1 3-3h108.5a3 3 0 0 1 3 3v41.4a3 3 0 0 1-3 3M282.5 61.1v5.4l1.8 1.8h6.8v6.3M282.5 61.1h18.8M283.2 61.1l-.7 .7M287.7 61.1l-5.2 5.2"/>
<path d="M291.1 74.6v3M291.1 74.6h22.2M291.1 77.6v10.8M291.1 77.6h22.2M292.2 61.1l-7.2 7.2M296.7 61.1l-7.2 7.2M299.5 74.6v47.4M301.1 61.1l-10 10M301.3 61.1v3h12M302.6 64.1l-10.5 10.5M307.1 64.1l-10.5 10.5M311.6 64.1l-10.5 10.5"/>
<path d="M313.3 66.9l-7.7 7.7M313.3 71.4l-3.2 3.2M313.3 74.6v3M313.3 64.1v10.5M313.3 77.6v41.4M284.2 94.2v8.2M284.2 94.2l-1.2 1.2v5.8l1.2 1.2M284.2 94.2h6.9M291.1 90.8v3.6M291.1 88.4v2.4M291.1 90.8h8.4M291.1 94.4v7.8"/>
<path d="M291.1 94.4h8.4M291.1 88.4h8.4M284.2 102.4h6.9M291.1 102.2v3.6M291.1 119v3M291.1 105.8v2.4M291.1 105.8h8.4M291.1 108.2v10.8M291.1 119h22.2M291.1 102.2h8.4M291.1 108.2h8.4M313.3 119v3"/>
<path d="M282.5 135.5v9.6M282.5 135.5h18.8M287.8 128.3l-5.3 5.4M291.1 122h22.2M291.1 122v6.3h-6.8l-1.8 1.8v5.4M294.1 122l-3 3M298.6 122l-13.5 13.5M301.3 135.5v9.6M301.3 132.8l-2.7 2.7M301.4 128.2l-7.3 7.3M303.1 122l-13.5 13.5M306.9 127.2l-5.3 5.3"/>
<path d="M307.6 122l-3.3 3.3M310.4 128.2l-4.3 4.3M312.1 122l-4.2 4.2M313.3 125.3h.1M313.3 129.8l-2.7 2.7M313.3 132.5v15.6M313.3 132.5h-12v3M313.3 122v10.5M282.5 145.1v5.4l1.8 1.8h6.8v9h22.2v-13.2M282.5 145.1h18.8M284.5 145.1l-2 2M289 145.1l-6 6"/>
<path d="M293.5 145.1l-7.2 7.2M298 145.1l-7.2 7.2M301.3 145.1v3h12M301.3 146.3l-10.2 10.2M304 148.1l-12.9 12.8M308.4 148.1l-13.2 13.2M312.9 148.1l-13.2 13.2M313.3 152.2l-9.1 9.1M313.3 156.7l-4.6 4.6M338 158.3l4 3.1M338 158.3l3 62 4 3.1M408.9 150.2l-66.9 11.2"/>
<path d="M408.9 150.2l3.1 62-67 11.2M408.9 150.2l-4-3.1-66.9 11.2M313.3 161.2l-.1 .1M342 161.4l3 62M371.1 165.5a5.3 5.3 0 0 1 8.7 .7 6.3 6.3 0 0 1-.9 6.6 6.3 6.3 0 0 1-6.3 2.1 5.4 5.4 0 0 1-2.3-8.4zM371.7 166.7a4.7 4.7 0 0 1 7.3-.4 5.3 5.3 0 0 1-.3 6.1 5.3 5.3 0 0 1-5.7 1.8 4.7 4.7 0 0 1-1.3-7.5zM373.4 168.3a2.17 2.17 0 0 1 3.3-.5 2.17 2.17 0 0 1 0 3.3 2.14 2.14 0 0 1-3.2 .3 2.14 2.14 0 0 1-.1-3.1zM378.4 164.6a5.7 5.7 0 0 0-5.6-1.8 6.2 6.2 0 0 0-3.6 9.8l2 1.6M394.8 172.2l1.5-.3a1.22 1.22 0 0 1 1.5 1.2M395.3 172.1l.9 18.8M396.2 171.9l1.6 1.2M397.8 173.1l.9 19.7"/>
<path d="M400.1 179a1.66 1.66 0 0 0-1.3 1.7M400.1 179l1.6 1.2M402 178.8l-1.9 .2M402 178.8l1.5 1.1M403.3 177.1a1.66 1.66 0 0 1-1.3 1.7M403.3 177.1l1.5 1.2M403.5 179.9l-1.8 .3M404.5 172a1.22 1.22 0 0 0-1.5-1.2l-8 1.4a1.59 1.59 0 0 0-1.3 1.6l-46.3 7.8a1.67 1.67 0 0 0-1.4 1.6l.3 5.1a.98 .98 0 0 0 1.2 1M404.5 172l.3 6.3M404.5 172l-1.5-1.2 .3 6.3M404.8 178.3a1.74 1.74 0 0 1-1.3 1.6M346.3 188.1h1.3a6.4 6.4 0 0 1 2.6 1.7"/>
<path d="M346.3 188.1l1.5 1.1M346.3 188.4l1.2 .9M347.5 192.5a1.84 1.84 0 0 1 2.7 0 1.84 1.84 0 0 1-.3 2.7 1.84 1.84 0 0 1-2.7 0 1.84 1.84 0 0 1 .3-2.7zM347.8 189.2a3.1 3.1 0 0 1 3 1.3l.2 3.6a4.4 4.4 0 0 1-3.4 2.4l-.7 .6-.1 .4 .2 5.3M347.8 189.2l-.3 .1M348.1 193a1.29 1.29 0 0 1 1.9 0 1.29 1.29 0 0 1-.2 1.9 1.31 1.31 0 0 1-2 .1 1.31 1.31 0 0 1 .3-2zM349.2 181.3l.4 8.1M349.9 195.5l.3 5.4a1.27 1.27 0 0 0 1.4 1.2M350 192.2l-1.3-1a2.07 2.07 0 0 0-2.7 .6 2.07 2.07 0 0 0 .2 2.7l1.3 1M394.9 192.5l2.5 1.9M394.9 192.5l-44.8 7.5M396.2 190.9a1.65 1.65 0 0 1-1.3 1.6"/>
<path d="M396.2 190.9l2.5 1.9M398.7 192.8a1.66 1.66 0 0 1-1.3 1.6M398.8 180.7l.2 3.6M398.8 180.7l1.5 1.2M399 184.3l.2 .8 1.8 1.4M399 184.3l1.5 1.2M400.3 181.9l.2 3.6M400.5 185.5a1.23 1.23 0 0 0 1.5 1.2 1.94 1.94 0 0 1 1.9 .1l.3 .4 .2 .5M401.7 180.2a1.65 1.65 0 0 0-1.4 1.7M401.7 193.7l-4.3 .7M401.7 193.7l1.6 1.1M403.1 192a1.58 1.58 0 0 1-1.4 1.7"/>
<path d="M403.1 192l1.5 1.2M403.3 194.8l-54.8 9.2M404.2 183.1a1.86 1.86 0 0 1 2.8-.5 1.86 1.86 0 0 1-.1 2.9 1.82 1.82 0 0 1-2.6 .2 1.82 1.82 0 0 1-.1-2.6zM404.4 187.7l.2 5.5M404.4 187.7l-1.6-1.2 .3 5.5M404.6 193.2a1.59 1.59 0 0 1-1.3 1.6M404.8 183.5a1.33 1.33 0 0 1 2.2-.2 1.33 1.33 0 0 1-.4 2.1 1.29 1.29 0 0 1-1.8-.1 1.29 1.29 0 0 1 0-1.8zM406.9 182.5a3.7 3.7 0 0 0-1.9-1.1 2.09 2.09 0 0 0-2.1 1.2 2.09 2.09 0 0 0 .4 2.3l1.1 .9M25.8 210.3v32.7M38.5 201.8v6.6a4.8 4.8 0 0 0 4.8 4.8 15.2 15.2 0 0 1 14.1 7.2v15.5a15 15 0 0 1-14.1 7.3 4.8 4.8 0 0 0-4.8 4.8v3.5M58.6 204.2v45M90.2 214.9h144v22.2h-144z"/>
<path d="M94.4 208h8.2M94.4 208l1.2-1.2h5.8l1.2 1.2M94.4 208v6.9M102.6 208v6.9M144.7 208.1h24M144.7 208.1l1.8-1.8h20.4l1.8 1.8M144.7 208.1v6.8M168.7 208.1v6.8M217.3 208.9h8.2M217.3 208.9l1.2-1.2h5.8l1.2 1.2M217.3 208.9v6M225.5 208.9v6"/>
<path d="M347 202.8a1.22 1.22 0 0 0 1.5 1.2M347 202.9l1.5 1.1M350.2 201l1.4 1.1M351.6 202.1l-4.6 .7M373.1 205.3a5.4 5.4 0 0 1 8.6 .7 6.3 6.3 0 0 1-.8 6.6 6.3 6.3 0 0 1-6.4 2.1 5.3 5.3 0 0 1-2.6-7.9zM373.6 206.5a4.5 4.5 0 0 1 7.8 .5 5.3 5.3 0 0 1-1.2 5.8 5.3 5.3 0 0 1-5.8 1 4.8 4.8 0 0 1-.8-7.3zM375.4 208.1a2.14 2.14 0 0 1 2.1-.9 2.14 2.14 0 0 1 1.7 1.5 2.43 2.43 0 0 1-.9 2.6 2.43 2.43 0 0 1-2.8 0 2.32 2.32 0 0 1-.1-3.2zM380.4 204.4a5.7 5.7 0 0 0-5.6-1.7 6.2 6.2 0 0 0-3.6 9.7l1.9 1.6"/>
<circle cx="156.7" cy="56.3" r="12"/>
<circle cx="156.7" cy="56.3" r="10.2"/>
<circle cx="156.7" cy="56.3" r="4.8"/>
<circle cx="98.5" cy="98.3" r="4.1"/>
<circle cx="98.5" cy="98.3" r="2.89"/>
<circle cx="221.4" cy="98.3" r="2.89"/>
<circle cx="221.4" cy="98.3" r="4.1"/>
<circle cx="156.7" cy="140.3" r="12"/>
<circle cx="156.7" cy="140.3" r="10.2"/>
<circle cx="156.7" cy="140.3" r="4.8"/>
<circle cx="42.4" cy="228.2" r="5.8"/>
<circle cx="42.4" cy="228.2" r="8.2"/>
</g>
<path d="M164.5 225.1h-15.6" fill="none" stroke="#000" stroke-width=".2" stroke-dasharray="1.3 .6" stroke-dashoffset=".5"/>
<path d="M99.6 223.3h10M106.6 223.3v13.8M109.6 237.1v-13.8M109.6 223.3v13.8M208.2 223.3v13.8M208.2 237.1v-13.8M211.2 237.1v-13.8" fill="none" stroke="#000" stroke-width=".2" stroke-dasharray="1.3 .6" stroke-dashoffset=".4"/>
<g fill="none" stroke="#000" stroke-width=".2" stroke-dasharray="1.3 .6" stroke-dashoffset=".2">
<path d="M96.6 214.9v8.4M99 214.9v8.4M99.6 214.9v8.4M202.2 214.9v8.4M215.5 214.9v8.4M217.5 214.9v8.4M219.4 214.9v8.4M99 223.3v-8.4M99.6 223.3v-8.4M106 223.3v-8.4M199.2 223.3v-8.4M212.5 223.3v-8.4"/>
<path d="M215.5 223.3v-8.4M217.5 223.3v-8.4M219.4 223.3v-8.4M220.5 223.3v-8.4M222.4 223.3v-8.4"/>
</g>
<path d="M96.6 223.3h3M217.5 223.3h3" fill="none" stroke="#000" stroke-width=".2" stroke-dasharray="1.3 .6" stroke-dashoffset=".1"/>
<path d="M151.9 206.3v18.8M161.5 225.1v-18.8M208.2 223.3h9.3" fill="none" stroke="#000" stroke-width=".2" stroke-dasharray="1.3 .6" stroke-dashoffset=".7"/>
<path d="M220.5 223.3h1.9" fill="none" stroke="#000" stroke-width=".2" stroke-dasharray="1.3 .6" stroke-dashoffset="1"/>
<path d="M208.2 223.3h-9" fill="none" stroke="#000" stroke-width=".2" stroke-dasharray="1.3 .6" stroke-dashoffset="-.1"/>
<path d="M148.9 225.1v12M164.5 237.1v-12" fill="none" stroke="#000" stroke-width=".2" stroke-dasharray="1.3 .6" stroke-dashoffset=".3"/>
<path d="M58.6 204.2a25.9 25.9 0 0 0-32.8 6.1M25.8 243a26 26 0 0 0 32.8 6.2" fill="none" stroke="#000" stroke-width=".25"/>
<g font-size="4.1">
<text x="146.9" y="28.1">A</text>
<text x="86.6" y="94.4">B</text>
<text x="146.9" y="166.1">A</text>
</g>
<g font-size="4.1" fill="#191924">
<text x="288.7" y="195.6">SECTION A-A</text>
<text x="34.3" y="269">DETAIL B</text>
</g>
<g font-size="3.6" fill="#212142">
<text x="26.3" y="4.4">8</text>
<text x="80.4" y="4.4">7</text>
<text x="134.3" y="4.4">6</text>
<text x="189.1" y="4.4">5</text>
<text x="242.1" y="4.4">4</text>
<text x="296" y="4.4">3</text>
<text x="404.5" y="4.4">1</text>
<text x="425.1" y="35.9">D</text>
<text x="5.8" y="36.5">D</text>
<text x="5.8" y="105.7">C</text>
<text x="425.1" y="105.7">C</text>
<text x="5.8" y="176.8">B</text>
<text x="425.1" y="176.8">B</text>
<text x="6.2" y="246.9">A</text>
<text x="425.1" y="246.7">A</text>
<text x="26.5" y="277.5">8</text>
<text x="80.4" y="277.5">7</text>
<text x="134.8" y="277.5">6</text>
<text x="188.1" y="277.5">5</text>
<text x="242.1" y="277.5">4</text>
<text x="296.1" y="277.5">3</text>
<text x="349.9" y="277.5">2</text>
<text x="403.9" y="277.5">1</text>
</g>
<text font-size="3.4" fill="#212142" x="357.1" y="268.4">B</text>
<g font-size="3.3" fill="#191924">
<text x="364.5" y="253.7">INTERFACE, SERIES 318 DMD</text>
<text x="379.1" y="257.1">MOUNTING</text>
</g>
<text font-size="3" fill="#191924" x="367.4" y="5.3">1</text>
<g font-size="2.9" fill="#191924">
<text x="16.2" y="16">1. MATERIAL: ALUMINUM PLATE</text>
<text x="136.2" y="17.3">B</text>
<text x="144.2" y="14">20.480±0.075 PIN</text>
<text x="16.2" y="19.1">2. PARTS TO BE CLEAN AND FREE OF OIL</text>
<text x="105.4" y="18.9">0.1740±0.0400 PIN</text>
<text x="143" y="23">2.500±0.030</text>
<text x="109.8" y="24.3">1.070±0.050</text>
<text x="179.5" y="25.1">0.10</text>
<text x="187.3" y="25.1">A</text>
<text x="191.5" y="25.1">B</text>
<text x="195.6" y="25.1">C</text>
<text x="292.8" y="24.3">5.140</text>
<text x="319.8" y="28.5">3.700</text>
<text x="44.4" y="49.5">2X 11.30</text>
<text x="238" y="58.5">4X</text>
<text x="243.3" y="58.5">R0.500</text>
<text x="57.4" y="66.1">2X</text>
<text x="64.8" y="66.1">1.365±0.040</text>
<text x="241.2" y="66.1">10X</text>
<text x="248.1" y="66.1">R0.500</text>
<text x="52.6" y="76.7">7.000</text>
<text x="64.6" y="83.7">4.450</text>
<text x="75.1" y="88.7">3.950</text>
<text x="203.7" y="85.8">C</text>
<text x="184.4" y="95.9">1.250±0.040</text>
<text x="37.5" y="104.2">21.80</text>
<text x="75.1" y="111.5">3.950</text>
<text x="185.1" y="110.1">2.280±0.100</text>
<text x="52.6" y="117.9">7.000</text>
<text x="127.1" y="115.4">0.10</text>
<text x="134.9" y="115.4">A</text>
<text x="139.1" y="115.4">B</text>
<text x="143.2" y="115.4">C</text>
<text x="269.1" y="115.7">1.350</text>
<text x="239.6" y="121.2">2X M2 x 0.4</text>
<text x="248.2" y="124.3">2.6</text>
<text x="254.1" y="124.3">0.2</text>
<text x="239.6" y="127.4">THREAD DEPTH 4.00 MIN</text>
<text x="239.6" y="130.5">THROUGH HOLE PERMITED</text>
<text x="318.3" y="127.7">2X 2.0</text>
<text x="337.5" y="127.7">PERMITED</text>
<text x="250" y="136.2">0.300</text>
<text x="259.5" y="136.2">A</text>
<text x="263.7" y="136.2">B</text>
<text x="267.9" y="136.2">C</text>
<text x="319.9" y="139.9">2X</text>
<text x="327.3" y="139.9">2.6</text>
<text x="243.2" y="148.4">2X</text>
<text x="250.6" y="148.4">4.00</text>
<text x="72" y="164.9">2X</text>
<text x="77.3" y="164.9">0.500</text>
<text x="113.1" y="166.5">1.176</text>
<text x="304.8" y="167.8">1.400±0.040</text>
<text x="72.7" y="168.1">CUTOUT</text>
<text x="129.7" y="170.9">9.530</text>
<text x="261.8" y="172.3">2.840±0.080</text>
<text x="137" y="176.7">18.600</text>
<text x="147.6" y="176.7">CUTOUT</text>
<text x="291.4" y="178.1">A</text>
<text x="146.1" y="181.5">18.826±0.050</text>
<text x="154.3" y="186.9">20.150</text>
<text x="164.9" y="186.9">CUTOUT</text>
<text x="47.2" y="196.5">1.176</text>
<text x="72.2" y="192.2">1.562±0.250</text>
<text x="164.7" y="192.2">20.476</text>
<text x="175.3" y="192.2">CUTOUT</text>
<text x="182.2" y="196.3">24.00</text>
<text x="24.4" y="200.4">0.500</text>
<text x="109" y="202.3">0.20 X 45</text>
<text x="198.4" y="202.3">0.20 x 45</text>
<text x="124.8" y="204.7">0.30 X 45</text>
<text x="178.7" y="204.9">1.440</text>
<text x="74.4" y="212.5">1.350±0.080</text>
<text x="236.2" y="212.3">1.200±0.080</text>
<text x="65.6" y="251.5">B</text>
<text x="73.7" y="246.5">2.500</text>
<text x="22.6" y="261.4">0.174 PIN</text>
<text x="62.3" y="261.4">1.070</text>
<text x="379.1" y="268.6">2517502</text>
<text x="415.9" y="268.5">A</text>
<text x="407.5" y="272.2">1 OF 1</text>
</g>
<g font-size="2.9" fill="#212142">
<text x="267.3" y="244.6">UNLESS OTHERWISE SPECIFIED</text>
<text x="381.4" y="244.5">T</text>
<text x="381.8" y="247.6">I</text>
</g>
<g font-size="2.7" fill="#212142">
<text x="17.5" y="11.3">NOTES:</text>
<text x="30.7" y="11.3">UNLESS OTHERWISE SPECIFIED:</text>
</g>
<g font-size="2.5" fill="#191924">
<text x="336.7" y="5.3">2517502</text>
<text x="329.7" y="17">INITIAL RELEASE</text>
</g>
<g font-size="2.3" fill="#191924">
<text x="322.5" y="13.3">REV</text>
<text x="324.1" y="16.9">A</text>
<text x="354" y="13.3">DESCRIPTION</text>
<text x="397" y="16.9">02/26/2021</text>
<text x="413" y="16.9">JTM</text>
<text x="413.7" y="13.3">BY</text>
</g>
<g font-size="2.2" fill="#212142">
<text x="272.4" y="9.5">C COPYRIGHT 2021 TEXAS INSTRUMENTS</text>
<text x="274.7" y="12">UNPUBLISHED, ALL RIGHTS RESERVED</text>
<text x="383.7" y="244.4">EXAS</text>
<text x="383.2" y="247.6">NSTRUMENTS</text>
<text x="238.6" y="272">APPLICATION</text>
</g>
<g font-size="2.2" fill="#191924">
<text x="364.8" y="9.3">REVISIONS</text>
<text x="400" y="13.3">DATE</text>
<text x="320.2" y="245.3">J. McKINLEY</text>
<text x="342" y="245.3">2/21/2021</text>
<text x="231.7" y="265.6">2517501</text>
<text x="249.7" y="265.6">0314RD</text>
<text x="320.1" y="272.1">McKINLEY</text>
<text x="341.7" y="272.2">2/25/2021</text>
<text x="363.7" y="272.2">5:1</text>
</g>
<g font-size="1.8" fill="#212142">
<text x="332.1" y="3.1">DWG NO</text>
<text x="363.9" y="3.1">SH</text>
<text x="320.2" y="243.1">DWN</text>
<text x="342" y="243.1">DATE</text>
<text x="267.6" y="251.2">TOLERANCES: ANGLES ±1°</text>
<text x="267.7" y="248.1">DIMENSIONS ARE IN MILLIMETERS</text>
<text x="320.2" y="248.4">Engr</text>
<text x="282.2" y="253.9">2 PLACE DECIMALS ±0.25</text>
<text x="282.2" y="256.5">1 PLACE DECIMALS ±0.50</text>
<text x="320.2" y="253.7">CQE/QA</text>
<text x="268.1" y="259.4">DIMENSIONAL LIMITS APPLY BEFORE PROCESSES</text>
<text x="268.1" y="262.3">INTERPRET DIMENSIONS IN ACCORDANCE WITH</text>
<text x="320.3" y="258.9">CM</text>
<text x="268.3" y="264.7">ASME Y14.5M-1994</text>
<text x="268.3" y="267.4">REMOVE ALL BURRS AND SHARP EDGES</text>
<text x="320.3" y="269.8">Apprvd</text>
<text x="356.2" y="265.3">SIZE</text>
<text x="377.2" y="265.4">DWG NO</text>
<text x="415" y="265.1">REV</text>
<text x="268.3" y="270.6">PARENTHETICAL INFO FOR REF ONLY</text>
<text x="356.3" y="272.2">SCALE</text>
<text x="398.8" y="272.2">SHEET</text>
</g>
<g font-size="1.6" fill="#212142">
<text x="231.4" y="268.9">NEXT ASSY</text>
<text x="250.8" y="268.9">USED ON</text>
</g>
<text font-size="1.6" fill="#191924" x="5.8" y="276">SW-2012a</text>
<g font-size="1.4" fill="#212142">
<text x="214.7" y="264">THIRD ANGLE</text>
<text x="214.7" y="265.7">PROJECTION</text>
</g>
</svg>
